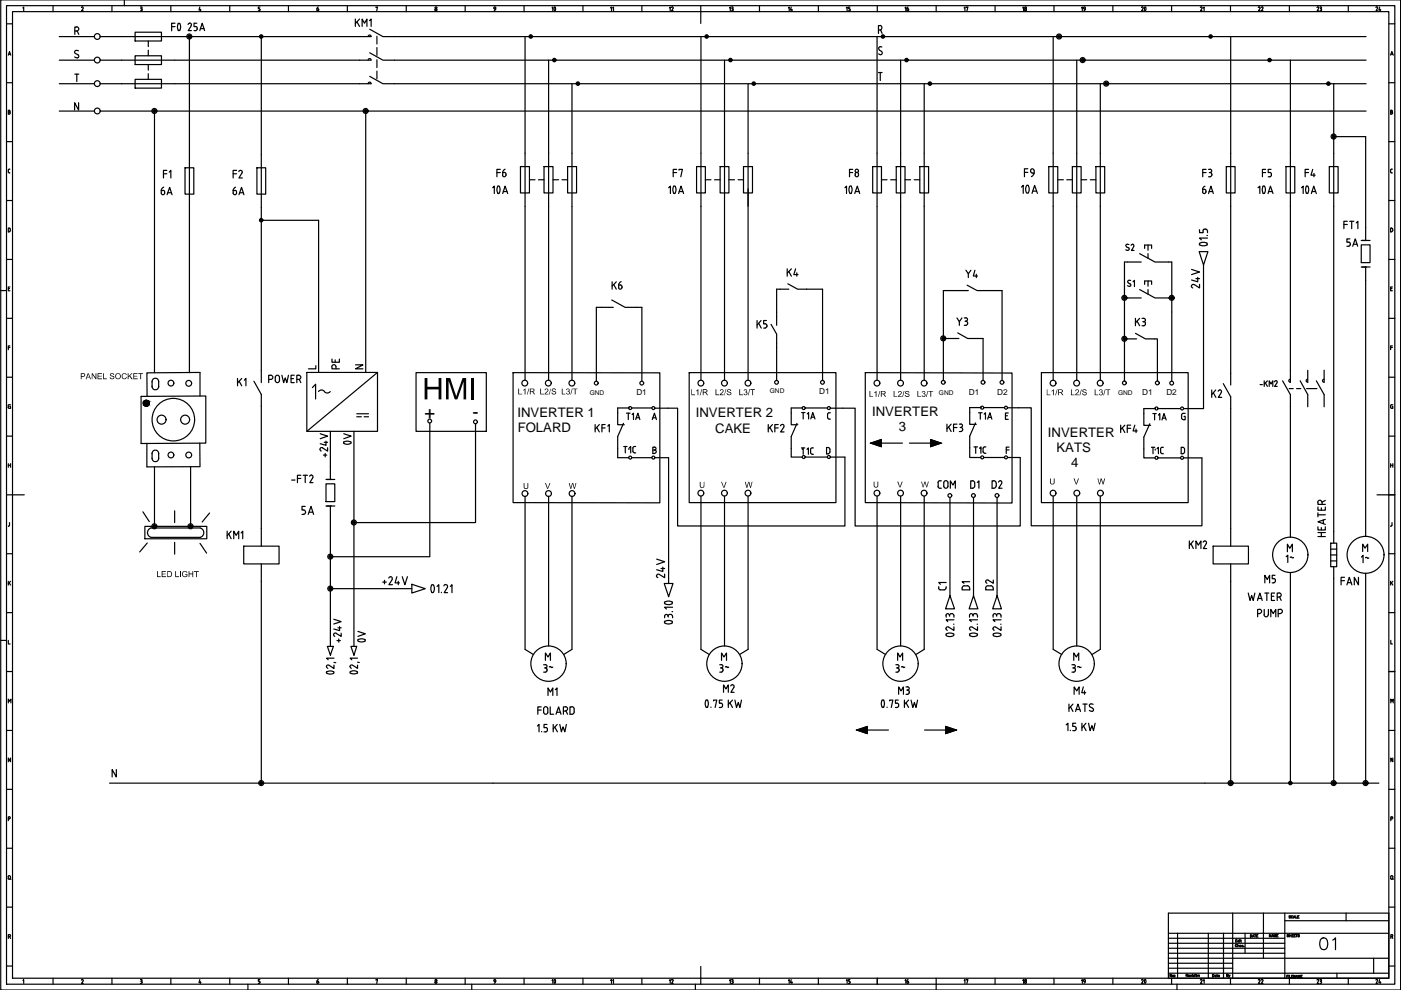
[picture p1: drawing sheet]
<svg xmlns="http://www.w3.org/2000/svg" width="297mm" height="210mm" viewBox="0 0 297 210" stroke-linecap="round" stroke-linejoin="round" font-family="sans-serif">
<!-- layer: 035 -->
<g fill="none" stroke="#000" stroke-width=".25">
<path d="M.2 0h296.8v209.9h-296.8zM26.4 0v1.2M1.4 5.1h1.2M1.4 17.5h1.2M1.8 11.7l.2-.8 .3 .8M1.8 11.5h.4M2.7 2.5h291.8v204.9h-291.8zM4.9 1.7l.1-.2v.8M11.2 1.2v1.3M17.3 1.6l.2-.1 .1 .2M17.6 1.8l-.3 .5h.3M23.7 1.2v1.3"/>
<path d="M29.8 1.5h.2M29.9 1.8h.1M29.9 1.5l.2 .1-.2 .2M29.9 1.8l.2 .2M30.1 2v.2l-.3 .1M36.2 1.2v1.3M48.7 1.2v1.3M55.1 1.5h-.3v.3l.3 .2M55.1 2l-.1 .2-.2 .1M61.2 1.2v1.3M73.6 1.2v1.3M79.7 1.6l.3-.1-.1 .8"/>
<path d="M86.1 1.2v1.3M92.2 2l.2 .3 .2-.3M92.2 2l.2-.2 .2 .2M98.6 1.2v1.3M111.1 1.2v1.3M123.6 1.2v1.3M136.1 1.2v1.3M148.6 1.2v1.3M161 1.2v1.3M173.5 1.2v1.3M186 1.2v1.3M198.5 1.2v1.3"/>
<path d="M211 1.2v1.3M223.5 1.2v1.3M236 1.2v1.3M248.4 1.2v1.3M260.9 1.2v1.3M273.4 1.2v1.3M285.9 1.2v1.3M294.5 5.1h1.2M294.5 17.5h1.2M294.8 11.7l.3-.8 .3 .8M294.9 11.5h.4M1.4 30h1.2"/>
<path d="M294.5 30h1.2M294.8 23.4l.4 .2-.2 .2 .3 .2-.3 .2h-.2zM294.8 36.1v.3l.2 .2M294.8 23.8h.2M295 36.7h.2M295.2 35.9l-.4 .2M1.4 42.5h1.2M1.4 55h1.2M294.5 42.5h1.2M294.5 55h1.2M.2 61.6h1.2M1.4 67.5h1.3"/>
<path d="M1.4 80h1.3M1.8 61.2h.2M1.8 73.7h.3M2.1 60.8h-.3v.9h.3M2.1 73.3h-.3v.8M294.5 67.5h1.2M294.5 80h1.2M294.8 61.2h.3M294.8 73.7h.4M295.2 60.8h-.4v.9h.4M295.2 73.3h-.4v.8M1.4 92.5h1.3"/>
<path d="M294.5 92.5h1.2M1.4 104.9h1.3M1.4 117.4h1.3M1.8 111.6h.1M2 111.4l-.2 .2M2 110.8v.6M294.5 104.9h1.2M294.5 117.4h1.2M295.1 111.4l-.3 .2M295.1 110.8v.6M.2 135.8h1.2M1.4 129.9h1.3"/>
<path d="M1.8 135.8v.7h.3M294.5 129.9h1.2M294.9 135.8v.7h.3M1.4 142.4h1.3M1.4 154.9h1.3M294.5 142.4h1.2M294.5 154.9h1.2M1.4 167.4h1.3M1.4 179.8h1.3M2 173.2l.2 .2-.1 .2h-.3M2 173.2h-.2v.8M294.5 167.4h1.2"/>
<path d="M294.5 179.8h1.2M295.1 173.2l.2 .2-.1 .2h-.3M295.1 173.2h-.2v.8M1.4 192.3h1.3M2 198.1l.2 .1v.3l-.4 .1M2 198.2h-.2v.8M2.1 198.6l.1 .4M247.7 200h24.7M247.7 198.9h24.7M249.7 197.9v9.5M256.2 197.9v9.5M259.4 197.9v9.5"/>
<path d="M264 197.9v4.2M267.9 193.6v9.6M272.4 195.2h22.1M285.4 193.6v1.6M294.5 192.3h1.2M295.1 198.1l.2 .3-.1 .1-.3 .1M295.1 198.2h-.2v.8M295.1 198.6l.2 .4M1.4 204.8h1.3M4.9 207.9l.1-.2v.8M11.2 207.4v1.3M17.3 207.8l.2-.1 .1 .3"/>
<path d="M17.6 208l-.3 .5h.3M23.7 207.4v1.3M29.8 207.7h.2M29.9 208h.1M29.9 207.7l.2 .1-.2 .2M29.9 208l.2 .3M30.1 208.3l-.3 .2M36.2 207.4v1.3M42.4 207.7l-.2 .6h.4M42.5 208.1v.4M48.7 207.4v1.3M52.6 208.7v1.2"/>
<path d="M55.1 207.7h-.3v.3l.2 .1 .1 .2M55.1 208.3l-.3 .2M61.2 207.4v1.3M67.2 208.3l.2 .2 .1-.2M67.2 208l.3 .2M67.2 208v.3M67.5 207.7l-.3 .3M67.6 208.3h.1M73.6 207.4v1.3M79.7 207.8l.3-.1-.1 .8M86.1 207.4v1.3M92.2 208.3l.2-.3 .2 .3"/>
<path d="M92.2 208.3l.2 .2 .2-.2M98.6 207.4v1.3M100 208.7v1.2M104.7 207.8l.2-.1 .2 .1M104.8 207.9l.1 .2M105.1 208.1l-.3 .4M105.1 207.9v.2h-.2M111.1 207.4v1.3M123.6 207.4v1.3M136.1 207.4v1.3M147.4 208.7v1.2M148.6 207.4v1.3"/>
<path d="M161 207.4v1.3M173.5 207.4v1.3M186 207.4v1.3M198.5 207.4v2.5M211 207.4v1.3M223.5 207.4v1.3M236 207.4v1.3M247.7 203.2h13.7M247.7 204.2h13.7M247.7 205.3h13.7M247.7 202.1h24.7M247.7 201.1h24.7"/>
<path d="M247.7 206.3h46.8M248.4 207.4v1.3M249.5 208.7v1.2M273.4 207.4v1.3M283.4 206.3v1.1M285.9 207.4v1.3M294.5 204.8h1.2"/>
<circle cx="92.4" cy="1.6" r=".19"/>
<circle cx="92.4" cy="207.8" r=".19"/>
</g>
<!-- layer: 07 -->
<path d="M1.4 1.2h294.3v207.5h-294.3zM148.6 2.5v2.5M2.7 104.9h2.5M292 104.9h2.5M247.7 193.6h46.8v13.8h-46.8zM247.7 197.9h46.8M261.4 193.6v13.8M272.4 193.6v13.8M148.6 204.9v2.5M261.4 203.2h33.1M291.2 203.2v3.1" fill="none" stroke="#000" stroke-width=".25"/>
<!-- layer: 025 -->
<g fill="none" stroke="#000" stroke-width=".25">
<path d="M262 199.5h.2M262.3 199.2h-.3v.5h.3M262.7 199.5h-.3l.1 .2h.2M262.7 199.2v.5M262.9 199.3h.1M262.9 199.4v.3M263 199.4h.2M263.1 199.2l.1 .5M265.1 198.2a.28 .28 0 0 1 .3 .1 .28 .28 0 0 1 0 .3l-.3 .1zM265.5 198.7l.2-.5 .2 .5M265.6 198.5h.2M266 198.2h.3"/>
<path d="M266.1 198.2v.5M266.4 198.4h.2M266.7 198.2h-.3v.5h.3M269.5 198.1v.5l-.4-.5v.5M269.6 198.6l.2-.5 .2 .5M269.7 198.5h.2M270.1 198.6v-.5l.2 .5 .2-.5v.5M270.7 198.4h.2M271 198.1h-.3v.5h.3M273.2 198.2h-.3l.3 .2-.1 .2h-.2M273.4 198.1v.5M273.4 198.4h.3"/>
<path d="M273.6 194.2h-.3v.1l.3 .3h-.3M273.7 198.1v.5M273.9 198.4h.2M274.1 194.3v-.1a.21 .21 0 0 0-.3 .1 .21 .21 0 0 0 0 .3 .21 .21 0 0 0 .3-.1M274.2 198.1h-.3v.5h.3M274.2 194.7l.2-.5 .2 .5M274.3 194.5h.2M274.3 198.4h.3M274.7 198.1h-.4v.5h.4M274.7 194.2v.5h.3M274.7 198.1h.4M274.9 198.1v.5"/>
<path d="M275.1 194.4h.2M275.4 194.2h-.3v.5h.3M275.5 198.2h-.3l.3 .2-.1 .2h-.2M248.4 206.6v.5l-.3-.5v.5M249.1 207.1h.1M249.1 206.8h.1M251.5 206.8h.3v-.2h-.3v.5M251.7 206.8l.1 .3M252 206.9l.3-.1a.17 .17 0 0 0-.3 0 .17 .17 0 0 0 0 .2 .17 .17 0 0 0 .3 0M252.4 206.7l.1 .4 .2-.4M257.8 206.8a.17 .17 0 0 0-.2 0 .17 .17 0 0 0 0 .2 .17 .17 0 0 0 .2 0M257.8 206.8v.3"/>
<path d="M258 206.8h.1M258 206.6l.2 .5M262.2 200.4l-.2-.1-.1 .2a.17 .17 0 0 0 .1 .3 .17 .17 0 0 0 .2-.2M262.4 200.5l.3-.1v.4M262.4 200.3v.5M262.8 200.5h.3v-.1a.17 .17 0 0 0-.2 .1 .17 .17 0 0 0 0 .2 .17 .17 0 0 0 .2 0M263.6 200.5a.17 .17 0 0 0-.3-.1 .17 .17 0 0 0 0 .3 .17 .17 0 0 0 .3 0M263.7 200.7h.1M272.8 207h.2M273.1 206.8h-.3v.5M273.2 206.8v.5M273.4 206.8v.5h.3"/>
<path d="M273.8 207h.2M274.1 206.8h-.3v.5h.3M274.6 206.8v.5l-.3-.5v.5M274.7 207.3l.2-.5 .2 .5M274.8 207.1h.2M275.2 207.3v-.5l.2 .5 .2-.5v.5M275.8 207h.2M276.1 206.8h-.3v.5h.3"/>
<circle cx="248.7" cy="206.9" r=".16"/>
</g>
<g fill="none" stroke="#000" stroke-width=".25">
<path d="M12.6 7.8h7.4M12.6 12.8h7.4M12.6 17.8h7.4M21.3 7.8h4.5M21.3 12.8h4.5M21.3 17.8h4.5M37.1 7.8h39.1M37.1 12.8h39.1M37.1 17.8h39.1M40.2 7.8v24.9M55.4 7.8v24.9M83.7 7.8h205.9"/>
<path d="M83.7 12.8h205.9M83.7 17.8h205.9M111.3 7.8v24.7M116.3 12.8v19.7M121.3 17.8v14.7M148.6 7.8v24.7M153.6 12.8v19.7M158.6 17.8v14.7M186 7.8v24.7M191 12.8v19.7M195.9 17.8v14.7M223.3 7.8v24.7"/>
<path d="M228.3 12.8v19.7M233.3 17.8v14.7M260.9 7.8v24.7M273.6 12.8v19.7M282.8 17.8v14.7M12.6 23.6h7.4M21.3 23.6h268.3M32.8 23.6v55.4M77.5 23.6v55.4M282.8 29h6.7v19.2M40.2 44v35M55.4 44v34.6"/>
<path d="M55.4 46.7h12.1v32.3M111.3 43.7v36.9M116.3 43.7v36.9M121.3 43.7v36.9M148.6 43.7v36.9M153.6 43.7v36.9M158.6 40v40.6M186 43.7v36.9M191 43.7v36.9M195.9 43.7v36.9M223.3 43.7v36.9M228.3 43.7v36.9"/>
<path d="M233.3 43.7v36.9M238.4 55.6v25.2M247.8 55.6h.6v25.2M255.2 56.2v30.4h-4.3M260.9 43.7v35.4M273.6 43.7v34.8M282.8 43.7v69M289.5 59.4v54.4M88.2 79h14.9v12.5h-14.9zM127.5 65.2h-1.1v15.6M135 65.2h1.1v15.6M164.7 72.7v8"/>
<path d="M165.4 61.3h-.7v4.9M171 61.3h3.4v19.4M201.4 71.8h-1.4v8.9M203.4 61.6h-3.4v10.2M207 71.8h1.4v8.9M209 61.6h3.5v19.1M238.4 71.9h.7M244.7 71.9h.7v8.9M247.8 63.2h.6M32.8 99v12.6M40.4 99v12.6M55.4 86.1v26"/>
<path d="M75 91.5v45.5M91.1 89.7v28.3h-21.1M100.8 89.9v20.9h-25.8M134 97h4.2M138.8 86.5h4.9v25h35.4v-14.6h-3M138.8 97h3v26.7M167.8 95.1v1.8h2.3M170.1 95.3h.1M170.8 96.9h4.7M176.1 86.5h5.2v25h35v-14.5h-2.7M205.6 95v2h2.4M208 95.2h.1"/>
<path d="M208.6 97h4.4M213.6 86.5h5v25h36.2v-14.4h-3.9M245.5 86.6h4.8M245.5 97.1h4.8M260.9 86.6v25.5M273.6 86.2v27.7M30.3 108.5l1.4 2.1M30.7 111.6h13.1v2.6h-13.1zM31.2 115.1l-1.6 1.9M32 113.9a1.04 1.04 0 0 1-.7-1 1.04 1.04 0 0 1 .7-1h10.4a1.03 1.03 0 0 1 .8 1 1.03 1.03 0 0 1-.7 1M32 113.9h10.4M37 108.3v2.5"/>
<path d="M37 115v2.5M42.4 115.2l1.4 2.1M44.4 108.8l-1.5 1.9M70 110.1v26.9M111.3 105.2v32.5l1.8 1.1M116.3 105.2v31.8M121.3 105.2v32.5l-1.8 1.1M148.6 105.2v32.5l1.8 1.1M153.6 105.2v31.8M158.6 105.2v32.5l-1.8 1.1M186 105.2v32.5l1.8 1.1M191 105.2v31.8"/>
<path d="M195.9 105.2v32.5l-1.7 1.1M201.4 105.5v20.8M206.4 105.5v20.8M211.4 105.5v20.8M223.3 105.2v32.5l1.8 1.1M228.3 105.2v31.8M233.3 105.2v32.5l-1.8 1.1M55.4 123.3v42.7M70 124.8h17.3M260.9 123.3v42.7M273.6 121.4v44.6M282.8 122.7v43.3h-259.6"/>
<path d="M289.5 121.6v44.4M282.8 166h9.5"/>
</g>
<!-- layer: 0 -->
<g fill="none" stroke="#000" stroke-width=".25">
<path d="M25.8 12.8h11.3M25.8 17.8h11.3M25.8 7.8h11.3M28.6 6.8h5.6v1.9h-5.6zM28.6 11.8h5.6v1.9h-5.6zM28.6 16.8h5.6v1.9h-5.6zM76.2 12.8h2.5M78 12.7a.32 .32 0 0 1 .4-.3 .32 .32 0 0 1 .3 .3M78 17.7a.32 .32 0 0 1 .4-.3 .32 .32 0 0 1 .3 .3l-2.5 .1M78.4 6.2l2.8 1.6h2.5M78.4 11.2l2.8 1.6h2.5M78.4 16.2l2.8 1.6h2.5"/>
<path d="M39.2 35.6h1.9v5.6h-1.9zM40.2 32.7v11.3M54.5 35.6h1.8v5.6h-1.8zM55.4 32.7v11.3M110.3 35.3h2v5.6h-2zM111.3 32.5v11.2M115.3 35.3h1.9v5.6h-1.9zM116.3 32.5v11.2M120.3 35.3h1.9v5.6h-1.9zM121.3 32.5v11.2M147.7 35.3h1.8v5.6h-1.8zM148.6 32.5v11.2"/>
<path d="M152.7 35.3h1.8v5.6h-1.8zM153.6 32.5v11.2M157.6 35.3h1.9v5.6h-1.9zM158.6 32.5v11.2M185 35.3h1.9v5.6h-1.9zM186 32.5v11.2M190 35.3h1.9v5.6h-1.9zM191 32.5v11.2M195 35.3h1.9v5.6h-1.9zM195.9 32.5v11.2M222.4 35.3h1.9v5.6h-1.9zM223.3 32.5v11.2"/>
<path d="M227.4 35.3h1.8v5.6h-1.8zM228.3 32.5v11.2M232.4 35.3h1.8v5.6h-1.8zM233.3 32.5v11.2M260 35.3h1.9v5.6h-1.9zM260.9 32.5v11.2M272.7 35.3h1.8v5.6h-1.8zM273.6 32.5v11.2M281.8 35.3h1.9v5.6h-1.9zM282.8 32.5v11.2M241.6 53.8l3.3 1.8h2.9M242.7 59.6h1.5v.7"/>
<path d="M242.7 52h1.5v.7M254.2 53.4h1.9l-.9 2.8zM288.6 51.9h1.9v3.8h-1.9zM288.6 56.6h1.9M289.5 56.6v2.8M65.1 79h14.9v12.5h-14.9zM80 79l-14.9 12.5M108.8 79l31.1 .1v27.5h-31.1zM127.5 65.2h2.5M129.7 63.6l2.8 1.6h2.5M146.1 79h31.1v27.6h-31.1zM164.7 70.8v1.9"/>
<path d="M165.4 61.3h1.8M167 60.2l2.1 1.1h1.9M183.5 79l31.1 .1v27.6l-31.1-.1zM203.4 61.6h1.9M205 60.5l2.2 1.1h1.8M220.8 79h31.1v27.6h-31.1zM239.1 71.9h1.9M240.7 70.7l2.2 1.2h1.8M241.6 61.4l3.3 1.8h2.9M260.9 79.1v2.5M273.6 78.5v2.6M277.3 78.5v2.6"/>
<path d="M280.7 78.5v2.6M29.9 84h13.7v10h-13.7zM32.2 80.9v1.2M32.2 96.1v1.2M32.2 96.2a.7 .7 0 0 1 .7-.8 .7 .7 0 0 1 .7 .8M32.2 97.1a.7 .7 0 0 0 .7 .8 .7 .7 0 0 0 .7-.8M32.2 81a.7 .7 0 0 1 .7-.8 .7 .7 0 0 1 .7 .8M32.2 81.9a.7 .7 0 0 0 .7 .7 .7 .7 0 0 0 .7-.7M33.6 80.9v1.2M33.6 96.1v1.2M42.4 94v4.9l-11.3 .1v-5M42.4 84v-5l-11.3 .1 .1 4.9"/>
<path d="M53.8 80.8l1.6 2.8v2.5M66.2 82.2l.7-.7v3.1M67.5 83l.7-.3 .6 .3M68.8 83l.6 .3 .6-.3M70 98.9v2.8M75.6 87.7h2.5M132.2 89.8l-1.2 2.8M167.8 92.6v2.5M184.6 94l2.2-.8v1.5zM186.8 94h4.5M192.8 94h4.5M197.3 93.2l2.2 .8-2.2 .7z"/>
<path d="M205.6 92.5v2.5M271.9 80.7l1.7 3v2.5M273.6 80.4a.32 .32 0 0 0-.4 .3 .32 .32 0 0 0 .4 .3M275.7 80.7l1.6 3v2.5M277.2 80.4a.32 .32 0 0 0-.3 .3 .32 .32 0 0 0 .3 .3M279.1 80.7l1.6 3v2.5M280.7 80.4a.32 .32 0 0 0-.3 .3 .32 .32 0 0 0 .3 .3M51.7 115.8h7.5v3.8h-7.5zM55.4 112.1v3.7M55.4 119.6v3.7M69.1 102.6h1.9v3.8h-1.9zM69.1 101.7h1.9"/>
<path d="M69.1 107.3h1.9M70 107.3v2.8M257.2 115.8h7.5v3.8h-7.5zM260.9 112.1v3.7M260.9 119.6v3.7M282.1 115.2h1.3v5h-1.3zM282.1 116.4h1.3M282.1 117.7h1.3M282.1 118.9h1.3M282.8 112.7v2.5M69.4 137h1.3l-.7 1.9zM87.3 123.9l2.9 .9-2.9 .9z"/>
<path d="M140.8 123.7h1.9l-.9 2.8zM201.4 126.3l1 2.8h-1.9zM206.4 126.3l.9 2.8h-1.8zM211.4 126.3l.9 2.8h-1.8zM181.6 154.8l2.3-.8v1.5zM183.9 154.8h4.5M196 154.8h4.5M200.5 154l2.3 .8-2.3 .7z"/>
<circle cx="20.6" cy="17.7" r=".61"/>
<circle cx="20.6" cy="12.7" r=".61"/>
<circle cx="20.6" cy="7.7" r=".61"/>
<circle cx="55.4" cy="7.7" r=".36"/>
<circle cx="55.4" cy="7.7" r=".23"/>
<circle cx="55.4" cy="7.7" r=".11"/>
<circle cx="112.5" cy="7.7" r=".36"/>
<circle cx="112.5" cy="7.7" r=".23"/>
<circle cx="112.5" cy="7.7" r=".11"/>
<circle cx="117.5" cy="12.7" r=".36"/>
<circle cx="117.5" cy="12.7" r=".23"/>
<circle cx="117.5" cy="12.7" r=".11"/>
<circle cx="122.5" cy="17.7" r=".36"/>
<circle cx="122.5" cy="17.7" r=".23"/>
<circle cx="122.5" cy="17.7" r=".11"/>
<circle cx="149.8" cy="7.7" r=".36"/>
<circle cx="149.8" cy="7.7" r=".23"/>
<circle cx="149.8" cy="7.7" r=".11"/>
<circle cx="154.9" cy="12.7" r=".36"/>
<circle cx="154.9" cy="12.7" r=".23"/>
<circle cx="154.9" cy="12.7" r=".11"/>
<circle cx="159.8" cy="17.7" r=".36"/>
<circle cx="159.8" cy="17.7" r=".23"/>
<circle cx="159.8" cy="17.7" r=".11"/>
<circle cx="187.2" cy="7.7" r=".36"/>
<circle cx="187.2" cy="7.7" r=".23"/>
<circle cx="187.2" cy="7.7" r=".11"/>
<circle cx="192.2" cy="12.7" r=".36"/>
<circle cx="192.2" cy="12.7" r=".23"/>
<circle cx="192.2" cy="12.7" r=".11"/>
<circle cx="197.2" cy="17.7" r=".36"/>
<circle cx="197.2" cy="17.7" r=".23"/>
<circle cx="197.2" cy="17.7" r=".11"/>
<circle cx="224.5" cy="7.7" r=".53"/>
<circle cx="224.5" cy="7.7" r=".32"/>
<circle cx="224.5" cy="7.7" r=".15"/>
<circle cx="229.5" cy="12.7" r=".53"/>
<circle cx="229.5" cy="12.7" r=".32"/>
<circle cx="229.5" cy="12.7" r=".15"/>
<circle cx="234.5" cy="17.7" r=".53"/>
<circle cx="234.5" cy="17.7" r=".32"/>
<circle cx="234.5" cy="17.7" r=".15"/>
<circle cx="256.7" cy="7.7" r=".36"/>
<circle cx="256.7" cy="7.7" r=".23"/>
<circle cx="256.7" cy="7.7" r=".11"/>
<circle cx="269.2" cy="12.7" r=".36"/>
<circle cx="269.2" cy="12.7" r=".23"/>
<circle cx="269.2" cy="12.7" r=".11"/>
<circle cx="281.7" cy="17.7" r=".36"/>
<circle cx="281.7" cy="17.7" r=".23"/>
<circle cx="281.7" cy="17.7" r=".11"/>
<circle cx="20.6" cy="23.5" r=".61"/>
<circle cx="32.7" cy="23.5" r=".53"/>
<circle cx="32.7" cy="23.5" r=".32"/>
<circle cx="32.7" cy="23.5" r=".15"/>
<circle cx="77.5" cy="23.5" r=".53"/>
<circle cx="77.5" cy="23.5" r=".32"/>
<circle cx="77.5" cy="23.5" r=".15"/>
<circle cx="282.8" cy="28.9" r=".53"/>
<circle cx="282.8" cy="28.9" r=".32"/>
<circle cx="282.8" cy="28.9" r=".15"/>
<circle cx="55.4" cy="46.7" r=".36"/>
<circle cx="55.4" cy="46.7" r=".23"/>
<circle cx="55.4" cy="46.7" r=".11"/>
<circle cx="200" cy="71.7" r=".53"/>
<circle cx="200" cy="71.7" r=".32"/>
<circle cx="200" cy="71.7" r=".15"/>
<circle cx="238.4" cy="71.8" r=".53"/>
<circle cx="238.4" cy="71.8" r=".32"/>
<circle cx="238.4" cy="71.8" r=".15"/>
<circle cx="248.4" cy="63.2" r=".53"/>
<circle cx="248.4" cy="63.2" r=".32"/>
<circle cx="248.4" cy="63.2" r=".15"/>
<circle cx="31" cy="85.5" r=".61"/>
<circle cx="34.3" cy="89" r=".95"/>
<circle cx="36.2" cy="81.2" r=".61"/>
<circle cx="36.2" cy="96.5" r=".61"/>
<circle cx="36.8" cy="89" r="4.5"/>
<circle cx="39.2" cy="89" r=".95"/>
<circle cx="40" cy="81.3" r=".61"/>
<circle cx="40" cy="96.5" r=".61"/>
<circle cx="91.1" cy="89.3" r=".4"/>
<circle cx="100.8" cy="89.4" r=".4"/>
<circle cx="111.3" cy="81.2" r=".61"/>
<circle cx="116.3" cy="81.2" r=".61"/>
<circle cx="121.2" cy="81.2" r=".61"/>
<circle cx="126.4" cy="81.2" r=".4"/>
<circle cx="136.1" cy="81.2" r=".4"/>
<circle cx="138.5" cy="97" r=".32"/>
<circle cx="138.5" cy="86.5" r=".32"/>
<circle cx="148.6" cy="81.2" r=".61"/>
<circle cx="153.6" cy="81.2" r=".61"/>
<circle cx="158.6" cy="81.2" r=".61"/>
<circle cx="164.6" cy="81.1" r=".4"/>
<circle cx="170.4" cy="96.9" r=".32"/>
<circle cx="174.4" cy="81.1" r=".4"/>
<circle cx="175.7" cy="86.5" r=".32"/>
<circle cx="175.7" cy="96.9" r=".32"/>
<circle cx="185.9" cy="81.2" r=".61"/>
<circle cx="190.9" cy="81.2" r=".61"/>
<circle cx="195.9" cy="81.2" r=".61"/>
<circle cx="200" cy="81.1" r=".4"/>
<circle cx="208.2" cy="97" r=".32"/>
<circle cx="208.4" cy="81.1" r=".4"/>
<circle cx="212.4" cy="81.1" r=".4"/>
<circle cx="213.3" cy="86.4" r=".32"/>
<circle cx="213.3" cy="97" r=".32"/>
<circle cx="223.3" cy="81.2" r=".61"/>
<circle cx="228.3" cy="81.2" r=".61"/>
<circle cx="233.3" cy="81.2" r=".61"/>
<circle cx="238.4" cy="81.2" r=".4"/>
<circle cx="245.4" cy="81.2" r=".4"/>
<circle cx="248.4" cy="81.2" r=".4"/>
<circle cx="250.6" cy="86.6" r=".32"/>
<circle cx="250.6" cy="97.1" r=".32"/>
<circle cx="32.7" cy="111.6" r=".53"/>
<circle cx="32.7" cy="111.6" r=".32"/>
<circle cx="32.7" cy="111.6" r=".15"/>
<circle cx="40.4" cy="111.6" r=".53"/>
<circle cx="40.4" cy="111.6" r=".32"/>
<circle cx="40.4" cy="111.6" r=".15"/>
<circle cx="70" cy="118" r=".53"/>
<circle cx="70" cy="118" r=".32"/>
<circle cx="70" cy="118" r=".15"/>
<circle cx="75" cy="110.8" r=".53"/>
<circle cx="75" cy="110.8" r=".32"/>
<circle cx="75" cy="110.8" r=".15"/>
<circle cx="111.3" cy="104.6" r=".61"/>
<circle cx="116.3" cy="104.6" r=".61"/>
<circle cx="121.3" cy="104.6" r=".61"/>
<circle cx="148.6" cy="104.6" r=".61"/>
<circle cx="153.6" cy="104.6" r=".61"/>
<circle cx="158.6" cy="104.6" r=".61"/>
<circle cx="185.9" cy="104.6" r=".61"/>
<circle cx="190.9" cy="104.6" r=".61"/>
<circle cx="195.9" cy="104.6" r=".61"/>
<circle cx="223.3" cy="104.6" r=".61"/>
<circle cx="228.3" cy="104.6" r=".61"/>
<circle cx="233.3" cy="104.6" r=".61"/>
<circle cx="273.6" cy="117.6" r="3.7"/>
<circle cx="289.5" cy="117.6" r="3.9"/>
<circle cx="70" cy="124.8" r=".53"/>
<circle cx="70" cy="124.8" r=".32"/>
<circle cx="70" cy="124.8" r=".15"/>
<circle cx="116.3" cy="140.7" r="3.7"/>
<circle cx="153.6" cy="140.7" r="3.7"/>
<circle cx="190.9" cy="140.7" r="3.7"/>
<circle cx="228.3" cy="140.7" r="3.7"/>
<circle cx="55.4" cy="166" r=".53"/>
<circle cx="55.4" cy="166" r=".32"/>
<circle cx="55.4" cy="166" r=".15"/>
<circle cx="260.9" cy="166" r=".53"/>
<circle cx="260.9" cy="166" r=".32"/>
<circle cx="260.9" cy="166" r=".15"/>
<circle cx="273.6" cy="166" r=".36"/>
<circle cx="273.6" cy="166" r=".23"/>
<circle cx="273.6" cy="166" r=".11"/>
<circle cx="282.8" cy="166" r=".53"/>
<circle cx="282.8" cy="166" r=".32"/>
<circle cx="282.8" cy="166" r=".15"/>
<circle cx="289.5" cy="166" r=".53"/>
<circle cx="289.5" cy="166" r=".32"/>
<circle cx="289.5" cy="166" r=".15"/>
</g>
<g fill="#000">
<path d="M90 80.2h.6v1.8h2.4v-1.8h.6v4.5h-.6v-2.1h-2.4v2.1h-.6zM94.6 80.2h.8l1.3 3.8 1.4-3.8h.7v4.5h-.5v-3.8l-1.3 3.8h-.6l-1.2-3.9-.1 3.9h-.5zM99.9 80.2h.6v4.5h-.6zM109.9 82.4h.2v1.1h.6v.1h-.8zM110.9 82.7l.5-.3v1.2h-.2v-1l-.2 .2zM112.1 82.4h.1l-.4 1.3h-.1zM114.5 82.4h.2v1.1h.6v.1h-.8zM115.6 82.4h.3l.3 .1v.5l-.6 .5h.7v.1h-.9l.6-.7a.24 .24 0 0 0 0-.4 .24 .24 0 0 0-.4 .2h-.1zM116.7 82.4l-.2 1.3h-.1zM117 82.5l.5-.1 .3 .1 .1 .2-.3-.2a.24 .24 0 0 0-.3 0 .24 .24 0 0 0-.1 .3l.3 .1a.42 .42 0 0 1 .3 .7 .42 .42 0 0 1-.7-.1l-.2-.3 .6 .3a.23 .23 0 0 0 .2-.3 .23 .23 0 0 0-.3-.1l-.4-.2zM119.1 82.4h.2v1.1h.6v.1h-.8zM120.1 82.5l.3-.1 .3 .1 .1 .3-.2 .1 .2 .3v.3l-.3 .2-.5-.2 .2-.2a.25 .25 0 0 0 .3 .2 .25 .25 0 0 0 .2-.3 .25 .25 0 0 0-.4-.2v-.1a.2 .2 0 0 0 .3-.1 .2 .2 0 0 0-.2-.3 .2 .2 0 0 0-.2 .2h-.2z"/>
<path d="M121.3 82.4h.1l-.3 1.3h-.2zM121.4 82.4h1v.1h-.4v1.1h-.1v-1.1h-.5zM146.6 82.5h.1v1.1h.6v.2h-.7zM147.6 82.8l.5-.3v1.3h-.2v-1l-.3 .2zM148.7 82.5h.2l-.4 1.3h-.1zM151.7 82.5h.2v1.1h.6v.2h-.8zM152.7 82.7l.3-.2a.45 .45 0 0 1 .4 .4 .45 .45 0 0 1-.4 .5l-.2 .2h.6v.2h-.8l.6-.8a.25 .25 0 0 0-.1-.4 .25 .25 0 0 0-.3 .3h-.2zM153.9 82.5h.1l-.5 1.3zM154.2 82.6l.6-.1 .2 .4-.3-.3a.26 .26 0 0 0-.4 .3 .26 .26 0 0 0 .4 .2l.4 .2-.1 .4-.2 .1-.6-.1-.1-.3 .5 .3a.24 .24 0 0 0 .3-.2 .24 .24 0 0 0-.3-.3h-.2a.32 .32 0 0 1-.3-.2 .32 .32 0 0 1 .1-.4zM156.7 82.5h.2v1.1h.6v.2h-.8zM157.8 82.6l.2-.1a.32 .32 0 0 1 .4 .2 .32 .32 0 0 1-.2 .4l.3 .2-.2 .4-.4 .1-.2-.3 .3 .2a.25 .25 0 0 0 .3-.3 .25 .25 0 0 0-.3-.2l.1-.2a.2 .2 0 0 0 .1-.2 .2 .2 0 0 0-.2-.2 .2 .2 0 0 0-.2 .3h-.1zM158.9 82.5h.1l-.3 1.3h-.1z"/>
<path d="M159.1 82.5h.9v.2h-.3v1.1h-.2v-1.1h-.4zM184.3 82.9h.2v1.1h.6v.1h-.8zM185.4 83.2l.4-.3v1.2h-.1v-.9l-.3 .2zM186.5 82.9h.1l-.3 1.3h-.2zM189.5 82.9h.1v1.1h.6v.1h-.7zM190.5 83l.5-.1 .2 .2-.1 .4-.5 .5h.6v.1h-.8l.6-.7a.23 .23 0 0 0-.1-.4 .23 .23 0 0 0-.3 .3l-.2-.1zM191.6 82.9h.2l-.4 1.3h-.1zM192 83l.6-.1 .2 .3-.2 .1-.2-.3a.23 .23 0 0 0-.4 .2 .23 .23 0 0 0 .4 .2l.3 .1 .2 .3-.3 .3-.4 .1-.4-.5 .4 .3a.27 .27 0 0 0 .4 0 .27 .27 0 0 0 0-.4 .27 .27 0 0 0-.3 0l-.4-.2zM194.5 82.9h.2v1.1h.6v.1h-.8zM195.5 83.1l.2-.2a.33 .33 0 0 1 .4 .1 .33 .33 0 0 1 0 .5l.1 .2-.1 .4-.4 .1-.3-.3 .2-.1a.25 .25 0 0 0 .2 .3 .25 .25 0 0 0 .2-.3 .25 .25 0 0 0-.3-.2v-.2a.21 .21 0 0 0 .3-.1 .21 .21 0 0 0-.2-.3 .21 .21 0 0 0-.2 .2h-.2zM196.7 82.9h.1l-.3 1.3h-.2zM196.8 82.9h1.1v.1h-.5v1.1h-.1v-1.1h-.5z"/>
<path d="M221.9 82.6h.2v1.1h.6v.1h-.8zM223 82.9l.4-.3v1.2h-.1v-1l-.3 .2zM224.1 82.6h.1l-.4 1.2h-.1zM227.1 82.6h.1v1.1h.6v.1h-.7zM228 82.7l.5-.1 .3 .1v.4l-.6 .6h.6v.1h-.8l.5-.6a.26 .26 0 0 0 .1-.4 .26 .26 0 0 0-.3-.1 .26 .26 0 0 0-.2 .2h-.1zM229.2 82.6h.1l-.3 1.2h-.1zM229.5 82.7l.5-.1a.23 .23 0 0 1 .3 .1 .23 .23 0 0 1-.1 .2l-.1-.2a.23 .23 0 0 0-.4 0 .23 .23 0 0 0 .2 .4l.3 .1a.41 .41 0 0 1 0 .6 .41 .41 0 0 1-.6-.1l-.2-.3 .5 .3a.24 .24 0 0 0 .3-.1 .24 .24 0 0 0-.2-.4l-.5-.1zM232.1 82.6h.2v1.1h.6v.1h-.8zM233.1 82.7l.2-.1a.31 .31 0 0 1 .4 .1 .31 .31 0 0 1-.1 .4l.2 .1v.4l-.4 .2a.24 .24 0 0 1-.3-.1 .24 .24 0 0 1 .1-.2 .25 .25 0 0 0 .2 .2 .25 .25 0 0 0 .3-.3 .25 .25 0 0 0-.4-.2l.1-.1a.21 .21 0 0 0 .2-.2 .21 .21 0 0 0-.2-.3 .21 .21 0 0 0-.2 .3h-.2zM234.3 82.6h.1l-.4 1.2h-.1zM234.4 82.6h1v.1h-.4v1.1h-.1v-1.1h-.5zM111 102.4h.2v.9l.1 .2 .5-.1v-1h.2l-.1 1.2-.6 .1-.2-.1z"/>
<path d="M115.6 102.4h.1l.4 1.1 .4-1.1h.2l-.5 1.2h-.2zM120.6 102.4h.2l.2 1.1 .3-1.1h.2l.3 1.1 .2-1.1h.2l-.3 1.2h-.2l-.3-1-.3 1h-.2zM148.4 102.2h.1v.9l.2 .2 .5-.1v-1h.1v1l-.1 .2h-.6l-.2-.1zM152.9 102.2h.2l.3 1.1 .5-1.1h.1l-.4 1.2h-.2zM157.9 102.2h.2l.3 1.1 .3-1.1h.2l.2 1.1 .3-1.1h.1l-.3 1.2h-.2l-.3-1.1-.3 1.1h-.1zM185.2 102.1h.2v.7a.32 .32 0 0 0 .3 .4 .32 .32 0 0 0 .3-.4v-.7h.2l-.1 1.2h-.7l-.2-.2zM190.2 102.1h.2l.4 1.1 .4-1.1h.2l-.5 1.2h-.2zM195.3 102.1h.2l.2 1.1 .3-1.1h.2l.3 1.1 .3-1.1h.1l-.4 1.2h-.1l-.3-1.1-.3 1.1h-.1zM222.6 101.4h.2v1l.2 .2a.34 .34 0 0 0 .4-.4v-.8h.2l-.1 1.1-.2 .2-.6-.1zM227.6 101.4h.2l.4 1.2 .4-1.2h.2l-.5 1.3h-.2zM232.7 101.4h.2l.2 1.1 .3-1.1h.2l.3 1.1 .2-1.1h.2l-.3 1.3h-.2l-.3-1.1-.3 1.1h-.2z"/>
<path d="M112.3 82.4h.6a.34 .34 0 0 1 .4 .3 .34 .34 0 0 1-.3 .4l.4 .5h-.2l-.4-.5h-.3v.5h-.2zM112.5 82.5v.4h.4a.21 .21 0 0 0 .2-.2 .21 .21 0 0 0-.2-.2z"/>
<path d="M149 82.5h.7l.3 .2-.1 .4-.3 .1 .5 .6h-.2l-.4-.6h-.3v.6h-.2zM149.2 82.7v.4h.3a.2 .2 0 0 0 .3-.2 .2 .2 0 0 0-.3-.2z"/>
<path d="M186.8 82.9h.7l.2 .2v.3l-.3 .2 .5 .5h-.3l-.5-.5h-.2v.5h-.1zM186.9 83v.5h.4a.23 .23 0 0 0 .3-.2 .23 .23 0 0 0-.3-.3z"/>
<path d="M224.4 82.6h.5a.34 .34 0 0 1 .5 .3 .34 .34 0 0 1-.4 .3l.5 .6h-.3l-.4-.6h-.3v.6h-.1zM224.5 82.7v.4h.4a.22 .22 0 0 0 .3-.2 .22 .22 0 0 0-.3-.2z"/>
</g>
<!-- layer: MISC -->
<path d="M115.6 140v-1.6l.6 .9 .5-.9v1.6M153 140v-1.6l.5 .9 .5-.9v1.6M190.3 140v-1.6l.5 .9 .6-.9v1.6M227.7 140v-1.6l.5 .9 .5-.9v1.6" fill="none" stroke="#000" stroke-width=".25"/>
<!-- layer: DESC -->
<g fill="none" stroke="#000" stroke-width=".25">
<path d="M104.5 39.8l.3-.3v1.5M105.5 39.5a1.46 1.46 0 0 0 0 1.4M105.9 39.5a1.17 1.17 0 0 1-.2 1.5l-.2-.1M266.7 39.8l.4-.3v1.5M267.8 39.5a1.46 1.46 0 0 0 0 1.4M268.1 39.5a1.17 1.17 0 0 1-.2 1.5l-.2-.1M276 39.8l.3-.3v1.5M277 39.5a1.46 1.46 0 0 0 0 1.4M277.3 39.5a1.17 1.17 0 0 1-.2 1.5l-.2-.1M106.6 41l.5-1.5 .5 1.5M106.7 40.6h.8M268.8 41l.6-1.5 .5 1.5"/>
<path d="M269 40.6h.7M278 41l.5-1.5 .6 1.5M278.2 40.6h.7M113.9 153.9l.4-.3v1.6M114 150.6h.8M114.8 149.9h-.8v1.5M114.8 155.1v.1M115.3 150.3v.7a.44 .44 0 0 0 .4 .4 .44 .44 0 0 0 .4-.4v-.7M115.3 150.3a.44 .44 0 0 1 .4-.5 .44 .44 0 0 1 .4 .5M115.7 154.2a.48 .48 0 0 1 .4 .5 .48 .48 0 0 1-.4 .5h-.4M116 153.6h-.7v.7h.4M116.7 149.9v1.5h.7"/>
<path d="M117.3 153.6v1.6M117.6 154.2l.6 1M117.9 151.4l.5-1.5 .5 1.5M118.1 151h.7M118.1 153.6l-.8 .9M118.7 153.6l.3 1.6 .4-1.1 .3 1.1 .4-1.6M119.9 149.8a.44 .44 0 0 1 .4 .5 .44 .44 0 0 1-.4 .4l-.4 .1M119.9 149.9h-.4v1.5M120 150.8l.3 .6M121.2 149.8l.3 .1a1.11 1.11 0 0 1 0 1.5h-.7v-1.5h.5M149.7 149.9h.4M150 148.5a1.46 1.46 0 0 1 0 1.4"/>
<path d="M150.1 148.5h-.4a1.46 1.46 0 0 0 0 1.4M150.7 149.9v.1M151.3 148.6v-.2h.7l-.4 1.6M152.5 150h.4M153.2 149.6l-.4 .4M154.4 148.4v1.6M154.8 149l.5 1M155.8 148.4l.4 1.6 .3-1.1 .4 1.1 .3-1.6M187 149.9h.4M187 149.9a1.08 1.08 0 0 1 .2-1.5l.2 .1 .1 .7-.2 .7M188.1 149.9v.1M226 153.7l.4-.4v1.6"/>
<path d="M226.6 149.3v1.5M226.9 154.8v.1M227 149.9l.5 .9M228 150.8l.5-1.5 .6 1.5M228.1 153.3h-.7v.7l.6 .1 .2 .5-.2 .3h-.6M228.2 150.4h.7M229.4 153.3v1.6M229.7 153.9l.6 1M230 149.3v1.5M230.2 153.3l-.8 1M230.8 153.3l.3 1.6 .4-1 .3 1 .4-1.6M231 150.6l.5 .2"/>
<path d="M231.6 150.2l.2 .4-.3 .2"/>
</g>
<!-- layer: WIREFIXED -->
<g fill="none" stroke="#000" stroke-width=".25">
<path d="M15.8 12.1l.6 .1M15.9 15.7h.8M16.3 5.7a.44 .44 0 0 1 .4 .4 .44 .44 0 0 1-.4 .5h-.4M16.3 5.7h-.4v1.6M16.3 15.7v1.6M16.4 6.6l.3 .7M16.5 11.6l.2 .4-.4 .3M16.6 10.8a.43 .43 0 0 0-.6-.1 .43 .43 0 0 0 0 .7l.5 .2M186.3 6.4h.3a.49 .49 0 0 0 .4-.5 .49 .49 0 0 0-.4-.5h-.3v1.7M186.3 15.4h.7M186.3 11.4l.4 .2M186.5 10.6l.4 .3"/>
<path d="M186.6 9.9l.4 .1M186.6 9.9l-.3 .3 .2 .4M186.6 15.4v1.7M186.7 6.4l.3 .7M186.9 10.9l.1 .4-.3 .3M16.7 21.8v1.5l-.9-1.5v1.5M24.7 163.2v1.5l-.9-1.5v1.5"/>
</g>
<!-- layer: XREF -->
<g fill="none" stroke="#000" stroke-width=".25">
<path d="M254.3 48.7v.6h.8v-.3M254.4 51.6v.4M254.4 51.6a.97 .97 0 0 1 1.6 .3h-.1a1.59 1.59 0 0 1-1.5 0M255.4 48.6l-.4 .3M255.4 48.6h.2M255.6 48.6l.4 .3M255.9 49.9h.1M256 50.5h-1.7l.4 .4M256 49v.3M70.8 139.5h-1.6l.4 .4M91.5 124.1h.4M91.5 124a1.27 1.27 0 0 0 .2 1.7l.1-.1a1.37 1.37 0 0 0 .1-1.6"/>
<path d="M92.7 124.3l.3-.3v1.7M93.6 125.6v.1M94.5 123.9l-.4 .3M94.5 124a.36 .36 0 0 1 .3 .5M94.9 124.6l-.7 1.1h.7M95.5 124.3l.3-.3v1.7M140.9 131v-.4a.36 .36 0 0 1 .4-.3 .36 .36 0 0 1 .3 .3 .48 .48 0 0 1 .5-.3 .48 .48 0 0 1 .5 .3v.4M141 131.7v.4M141 127.6v.4M141 132.1a1.59 1.59 0 0 0 1.5 0M141 131.7a1.17 1.17 0 0 1 1.6 .2l-.1 .2M141 127.6a1.17 1.17 0 0 1 1.6 .2l-.1 .1a1.26 1.26 0 0 1-1.5 .1"/>
<path d="M141.7 130.7v.1M142.5 129.7h.1M142.6 128.7h-1.7l.4 .4M200.6 130.5a.36 .36 0 0 1 .3-.4 .36 .36 0 0 1 .4 .4M200.6 130.5v.4M200.6 134.8a1.59 1.59 0 0 0 1.5 0M200.6 134.4a1.59 1.59 0 0 1 1.5 0M200.7 134.4v.4M201.1 133a.37 .37 0 0 0-.5 .1 .37 .37 0 0 0 .3 .5M201.3 130.5v.2M201.9 130.1l.3 .4M201.9 130.1a.41 .41 0 0 0-.6 .4"/>
<path d="M202.2 134.4v.4M202.2 132.3h.1M202.3 132.9v.8l-1.1-.7M202.3 131.4h-1.7l.3 .4M202.3 130.5v.4M205.6 130.5v.4M205.6 134.8a1.59 1.59 0 0 0 1.5 0M205.6 134.4a1.59 1.59 0 0 1 1.5 0M205.7 134.4v.4M206.1 133a.37 .37 0 0 0-.5 .1 .37 .37 0 0 0 .2 .5M206.3 130.5v.2M206.7 130.1l-.4 .4a.36 .36 0 0 0-.4-.4 .36 .36 0 0 0-.3 .4"/>
<path d="M206.7 130.1h.2M206.8 130.1l.4 .4M207.2 134.4v.4M207.2 132.3h.1M207.2 132.9v.8l-1.1-.7M207.2 131.4h-1.6l.3 .4M207.2 130.5v.4M210.6 130.5a.36 .36 0 0 1 .3-.4 .36 .36 0 0 1 .4 .4M210.6 130.5v.4M210.6 134.8a1.59 1.59 0 0 0 1.5 0M210.6 134.4a1.59 1.59 0 0 1 1.5 0M210.6 134.4v.4"/>
<path d="M211.1 133a.38 .38 0 0 0-.5 .1 .38 .38 0 0 0 .2 .5M211.3 130.5v.2M211.7 130.1l-.4 .4M211.7 130.1l.3 .1 .2 .3M212.2 134.4v.4M212.2 132.3h.1M212.2 132.9v.8l-1.1-.7M212.2 131.4h-1.6l.3 .4M212.2 130.5v.4M69.3 142.4v.4M69.3 142.4a1.46 1.46 0 0 1 1.4 0M69.8 141l-.5 .2v.3l.2 .2"/>
<path d="M70.7 142.4v.4a1.46 1.46 0 0 1-1.4 0M70.8 141v.7l-1-.6M70.8 140.4l.4 .1M74.3 142.8l-.1-.2a1.08 1.08 0 0 1 1.6 0l-.1 .2M74.3 142.7a1.46 1.46 0 0 0 1.4 0"/>
</g>
<!-- layer: WIREREF -->
<path d="M70.8 131.3l1.5 .5-1.5 .5M71.3 134.3a.36 .36 0 0 0-.5 .1 .36 .36 0 0 0 .2 .5M71.4 135.8h.8M71.7 133.1h.6M71.8 135.5v.7M72 132.9v.8l-1.2-.3M72.3 134.3v.6l-1-.6" fill="none" stroke="#000" stroke-width=".25"/>
<!-- layer: TAGS -->
<g fill="none" stroke="#000" stroke-width=".25">
<path d="M138.3 89l.5-1.4 .4 1.4M138.4 95.4h.4M138.4 88.6h.7M138.8 94.8a.3 .3 0 0 1 .3 .3 .3 .3 0 0 1-.3 .3 .36 .36 0 0 1 .3 .4 .36 .36 0 0 1-.3 .3M138.8 94.8h-.4v1.4h.4M169.9 95h.7M170.3 95v1.3M171.1 95.3l.3-.3v1.3M171.9 96l.3 .3M172.2 95l-.3 .1v.9M172.2 95h.3M172.2 96.3h.3"/>
<path d="M175.5 88.5l.3 .3M175.6 94.9l.3 .2 .1 .7M175.6 94.9h-.4v1.3h.4M175.8 87.5l-.3 .3M175.8 88.9h.3M175.8 87.5h.3M176 95.8l-.4 .4M206.5 94.8h.7M206.9 94.8v1.3M207.7 95.1l.3-.3v1.3M208.4 95.8l.4 .3M208.8 94.8l-.3 .1-.1 .9"/>
<path d="M208.8 94.8h.2M208.8 96.1h.2M213.2 88.2h.4M213.3 95.4h.6M213.8 87.6h-.6v1.3h.6M213.9 94.8h-.6v1.4M250.5 88.6l.4 .4M250.5 88v.6M251 88.3h.3v.7h-.4M251.1 95.8l-.1 .3-.6 .1v-1.4l.7 .2v.8M251.3 87.6l-.6 .1-.2 .3M267.2 81.5h.5"/>
<path d="M268 80.7v1.2M268.3 81.2l.4 .7M268.7 80.7l-.7 .8M269.1 81.9v-1.2l.4 .7 .4-.7v1.2M270.5 80.7l-.3 .2M270.5 80.7l.3 .1v.3M270.7 81.2l-.5 .7h.6M61.8 101.8h.8M63.1 101.4h.7M63.8 100.8h-.7v1.5M64.3 100.8h.9M64.7 100.8v1.5"/>
<path d="M65.7 101l.2-.2a.36 .36 0 0 1 .4 0 .36 .36 0 0 1 0 .5l-.6 1h.7M279.4 106.5a.44 .44 0 0 1 .4-.4 .44 .44 0 0 1 .5 .4M279.4 111.7v.7h1.6v-.7M279.4 107.5v.7h1.6v-.7M279.4 106.5v.4h1.6M279.4 113.8h1.6M279.4 112.9h1.6M279.4 109.1h1.6M279.4 108.7v.9M280.1 107.7v.5M280.1 111.9v.5M280.1 112.9v.9"/>
<path d="M280.3 106.5v.4M280.6 110.3v.7M281 110.1l-1.6 .5 1.6 .6M281 106.1l-.7 .3"/>
</g>
<!-- layer: LINK -->
<g fill="none" stroke="#000" stroke-width=".25">
<path d="M31.4 8.7v1.2M31.4 10.6v1.2M31.4 13.7v1.2M31.4 15.6v1.2M79.9 7.7v1.6M79.9 10.1v1.6M79.9 12.7v1.6M79.9 15.1v1.6M112.3 38.1h1.1M114.2 38.1h1.1M117.2 38.1h1.2M119.2 38.1h1.1"/>
<path d="M149.5 38.1h1.2M151.5 38.1h1.2M154.5 38.1h1.2M156.5 38.1h1.1M186.9 38.1h1.2M188.8 38.1h1.2M191.9 38.1h1.2M193.8 38.1h1.2M224.3 38.1h1.2M226.2 38.1h1.2M229.2 38.1h1.2M231.2 38.1h1.2"/>
<path d="M273.3 82.4h.9M274.9 82.4h.9M277 82.4h2.2"/>
</g>
<!-- layer: 0 -->
<g fill="#000" stroke="#000" stroke-width=".21">
<path d="M184.6 94l2.2-.8v1.5zM197.3 93.2l2.2 .8-2.2 .7zM181.6 154.8l2.3-.8v1.5zM200.5 154l2.3 .8-2.3 .7z"/>
<path d="M31 84.9h.2zM30.8 84.9h.4z"/>
<path d="M30.8 84.9h.5zM30.8 84.9h.5z"/>
<path d="M30.8 86.1h.4zM30.8 86.1h.3z"/>
<path d="M30.8 84.9l.6 .1zM30.6 85h.8z"/>
<path d="M30.8 86.1h.5zM30.8 86.1h.4z"/>
<path d="M30.6 85l.9 .1zM30.6 85.1h.9z"/>
<path d="M30.6 86h.8zM30.6 86l.7 .1z"/>
<path d="M30.6 85.1l1 .1-.1-.1zM30.6 85.1l1 .1h-1.1z"/>
<path d="M30.6 85.9h.9zM30.6 85.9l.8 .1z"/>
<path d="M30.5 85.2l1.1 .1zM30.4 85.3h1.2z"/>
<path d="M30.5 85.8h1.1zM30.5 85.8l1 .1z"/>
<path d="M30.4 85.3l1.3 .1-.1-.1zM30.4 85.3l1.3 .1h-1.3z"/>
<path d="M30.4 85.7h1.2zM30.4 85.7l1.2 .1z"/>
<path d="M30.4 85.4l1.3 .1zM30.4 85.4l1.3 .1z"/>
<path d="M30.4 85.5l1.3 .1v-.1zM30.4 85.5l1.3 .1h-1.3z"/>
<path d="M30.4 85.6l1.2 .1 .1-.1zM30.4 85.6l1.2 .1h-1.2z"/>
</g>
<g fill="#000">
<path d="M23.4 79.3l.4-.2a.24 .24 0 0 1 .3 .1 .24 .24 0 0 1 0 .3l-.2-.2a.25 .25 0 0 0-.3-.1 .25 .25 0 0 0-.1 .3 .25 .25 0 0 0 .3 .1l.4 .3a.47 .47 0 0 1-.4 .5 .47 .47 0 0 1-.5-.4l.4 .3 .4-.2-.1-.2-.6-.3zM25.9 79.3l.2-.2 .7 .2 .1 .2-.7-.2-.2 .2v.5l.1 .2 .3 .1 .3-.4 .2 .1-.2 .4h-.5l-.3-.2zM29.3 79.1h1v.2h-.4v1.1h-.2v-1.1h-.4zM19.5 79.1h.1l.7 1v-1h.1v1.3h-.1l-.7-1v1h-.1zM20.7 79.1h.9v.2h-.7v.4h.7v.1h-.7v.4h.7v.2h-.9zM21.9 79.1h.1v1.1h.6v.2h-.7zM27.1 79.1h.1v.7l.7-.7h.2l-.5 .5 .5 .8h-.2l-.4-.6-.3 .1v.5h-.1zM28.3 79.1h.9v.2h-.8v.4h.7v.1h-.7v.4h.8v.2h-.9zM33.3 121.1h.2v1.1h.6v.2h-.8zM34.3 121.1h.9v.2h-.8v.3h.7v.2h-.7v.4h.8v.2h-.9zM37.2 121.1h.1v1.1h.7v.2h-.8zM38.2 121.1h.1v1.3h-.1z"/>
<path d="M38.7 121.3l.3-.2h.5l.2 .3-.6-.2-.3 .2v.5l.1 .2 .4 .1 .3-.1v-.3h-.4v-.1h.5v.5l-.3 .2-.6-.1-.2-.4zM40 121.1h.2v.5h.6v-.5h.2v1.3h-.2v-.6h-.6v.6h-.2zM41.1 121.1h1v.2h-.4v1.1h-.1v-1.1h-.5z"/>
<path d="M17.1 79.1h.7l.3 .2-.2 .5-.6 .1v.5h-.2zM17.3 79.3v.4h.3a.22 .22 0 0 0 .3-.2 .22 .22 0 0 0-.3-.2z"/>
<path d="M24.4 79.8a.65 .65 0 0 1 1.3 0 .65 .65 0 0 1-1.3 0zM24.5 79.8a.5 .5 0 0 0 1 0 .5 .5 0 0 0-1 0z"/>
<path d="M18.6 79.1h.2l.5 1.3h-.2l-.1-.4h-.6l-.1 .4h-.2zM18.7 79.3l-.2 .6h.4z"/>
<path d="M35.5 121.1h.6l.3 .2 .1 .6-.2 .4-.8 .1zM35.6 121.3v.9l.5-.1 .2-.2v-.5l-.2-.1z"/>
</g>
<g font-size="6.6">
<text x="139.3" y="43">10A</text>
<text x="176.7" y="43">10A</text>
<text x="214.1" y="43">10A</text>
</g>
<g font-size="6.2">
<text x="34.6" y="8.5">F0</text>
<text x="76.2" y="97.7" transform="rotate(-90 76.2 97.7)">0V</text>
<text x="79.4" y="139.7" transform="rotate(-90 79.4 139.7)">0V</text>
</g>
<g font-size="5.7">
<text x="237.1" y="55">S2</text>
<text x="279" y="202.5">01</text>
</g>
<text font-size="5.3" x="241.7" y="62.8" transform="rotate(-90 241.7 62.8)">S1</text>
<g font-size="4.9">
<text x="38.8" y="7.8">25A</text>
<text x="104.4" y="38.8">F6</text>
<text x="141.8" y="38.8">F7</text>
<text x="179.2" y="38.8">F8</text>
<text x="216.3" y="38.8">F9</text>
<text x="254" y="38.8">F3</text>
<text x="266.7" y="38.8">F5</text>
<text x="275.9" y="38.8">F4</text>
<text x="33.2" y="42.7">6A</text>
<text x="48.7" y="42.7">6A</text>
<text x="254" y="42.3">6A</text>
<text x="284" y="49.7">FT1</text>
<text x="255.4" y="62.4" transform="rotate(-90 255.4 62.4)">24V</text>
<text x="159.5" y="70.9">K5</text>
<text x="202.1" y="70.2">Y3</text>
<text x="200" y="92.8">KF3</text>
<text x="197.9" y="104.8">COM</text>
<text x="208.8" y="104.8" transform="rotate(-90 208.8 104.8)">D1</text>
<text x="209.2" y="104.8">D2</text>
<text x="63.1" y="110.4">5A</text>
<text x="80.1" y="125.2">+24V</text>
<text x="142.2" y="123.8" transform="rotate(-90 142.2 123.8)">24V</text>
<text x="267.4" y="124.9">M5</text>
<text x="275.5" y="120.7" transform="rotate(-90 275.5 120.7)">1~</text>
<text x="283.3" y="125.2">FAN</text>
<text x="152.4" y="148.2">M2</text>
<text x="189.8" y="148.5">M3</text>
<text x="226.8" y="148.5">M4</text>
</g>
<g font-size="4.4">
<text x="115.4" y="3.9">10</text>
<text x="240.6" y="3.9">20</text>
<text x="74.4" y="6.7">KM1</text>
<text x="33.9" y="38.8">F1</text>
<text x="48.7" y="38.8">F2</text>
<text x="284.7" y="53.3">5A</text>
<text x="166.2" y="59.6">K4</text>
<text x="203.9" y="60">Y4</text>
<text x="128.8" y="62.4">K6</text>
<text x="239.9" y="70.2">K3</text>
<text x="49.4" y="82.9">K1</text>
<text x="56.1" y="82.2">POWER</text>
<text x="73" y="79.4" transform="rotate(-90 73 79.4)">PE</text>
<text x="169" y="90">T1A</text>
<text x="256.1" y="85.4">K2</text>
<text x="125.2" y="92.8">KF1</text>
<text x="131.9" y="90.3">T1A</text>
<text x="161.9" y="92.8">KF2</text>
<text x="236.7" y="92.8">KF4</text>
<text x="243.4" y="90.3">T1A</text>
<text x="70.6" y="98.1" transform="rotate(-90 70.6 98.1)">+24V</text>
<text x="131.2" y="97.4">T1C</text>
<text x="243.1" y="97.4">T1C</text>
<text x="47.3" y="115.4">KM1</text>
<text x="251.2" y="117.5">KM2</text>
<text x="291.4" y="120.7" transform="rotate(-90 291.4 120.7)">1~</text>
<text x="201.8" y="126.3" transform="rotate(-90 201.8 126.3)">C1</text>
<text x="206.7" y="126.3" transform="rotate(-90 206.7 126.3)">D1</text>
<text x="211.7" y="126.3" transform="rotate(-90 211.7 126.3)">D2</text>
<text x="263.9" y="128.4">WATER</text>
<text x="265.6" y="131.9">PUMP</text>
<text x="114.3" y="143.6">3~</text>
<text x="151.7" y="143.6">3~</text>
<text x="189.1" y="143.6">3~</text>
<text x="226.5" y="143.6">3~</text>
<text x="115.4" y="148.5">M1</text>
<text x="115.4" y="209.9">10</text>
<text x="240.6" y="209.9">20</text>
</g>
<g font-size="4">
<text x="206.7" y="90">T1A</text>
<text x="169.3" y="209.9" transform="rotate(-90 169.3 209.9)">14</text>
<text x="190.9" y="209.9">16</text>
<text x="231.4" y="209.9" transform="rotate(-90 231.4 209.9)">19</text>
<text x="269.2" y="209.9" transform="rotate(-90 269.2 209.9)">22</text>
<text x="281.5" y="209.9" transform="rotate(-90 281.5 209.9)">23</text>
<text x="290.7" y="209.9">24</text>
</g>
<g font-size="3.9">
<text x="90" y="88.9">+</text>
<text x="100.1" y="88.6">-</text>
</g>
<g font-size="3.5">
<text x="66.3" y="3.5">6</text>
<text x="103.4" y="3.5">9</text>
<text x="128.4" y="3.5">11</text>
<text x="141.1" y="3.5">12</text>
<text x="153.8" y="3.5">13</text>
<text x="166.2" y="3.5">14</text>
<text x="181.3" y="3.5" transform="rotate(-90 181.3 3.5)">15</text>
<text x="190.9" y="3.5">16</text>
<text x="206.4" y="3.5" transform="rotate(-90 206.4 3.5)">17</text>
<text x="215.9" y="3.5">18</text>
<text x="228.2" y="3.5">19</text>
<text x="256.5" y="3.5" transform="rotate(-90 256.5 3.5)">21</text>
<text x="266" y="3.5">22</text>
<text x="278.3" y="3.5">23</text>
<text x="290.7" y="3.5">24</text>
<text x=".7" y="25.4">B</text>
<text x=".7" y="37.7">C</text>
<text x=".7" y="50.4">D</text>
<text x="293.9" y="50.4">D</text>
<text x="64.6" y="79.4">L</text>
<text x="74.4" y="79.4">N</text>
<text x=".7" y="87.8">G</text>
<text x="293.9" y="87.8">G</text>
<text x=".7" y="100.2">H</text>
<text x="293.9" y="100.2">H</text>
<text x=".7" y="125.2">K</text>
<text x="293.9" y="125.2">K</text>
<text x=".7" y="150.3">M</text>
<text x="293.9" y="150.3">M</text>
<text x=".7" y="162.6">N</text>
<text x="293.9" y="162.6">N</text>
<text x=".7" y="187.7">Q</text>
<text x="293.9" y="187.7">Q</text>
<text x="131.2" y="209.9" transform="rotate(-90 131.2 209.9)">11</text>
<text x="143.9" y="209.9" transform="rotate(-90 143.9 209.9)">12</text>
<text x="156.6" y="209.9" transform="rotate(-90 156.6 209.9)">13</text>
<text x="181.3" y="209.9" transform="rotate(-90 181.3 209.9)">15</text>
<text x="206.4" y="209.9" transform="rotate(-90 206.4 209.9)">17</text>
<text x="218.7" y="209.9" transform="rotate(-90 218.7 209.9)">18</text>
<text x="256.5" y="209.9" transform="rotate(-90 256.5 209.9)">21</text>
<text x="262.1" y="208.5" transform="rotate(-90 262.1 208.5)">By</text>
</g>
<g font-size="2.8">
<text x="109.7" y="88.4">INVERTER 1</text>
<text x="147.5" y="88.4">INVERTER 2</text>
<text x="184.9" y="88.3">INVERTER</text>
<text x="109.8" y="91.6">FOLARD</text>
<text x="151.6" y="91.8">CAKE</text>
<text x="190.6" y="91.3">3</text>
<text x="222.2" y="92.7">INVERTER</text>
<text x="224" y="95.9">KATS</text>
<text x="227.1" y="98.9">4</text>
</g>
<g font-size="1.7">
<text x="134.9" y="83.7">D1</text>
<text x="173.7" y="83.5">D1</text>
<text x="205.4" y="83.8">D1</text>
<text x="211.4" y="83.8">D2</text>
<text x="242.2" y="83.8">D1</text>
<text x="247.3" y="83.8">D2</text>
</g>
<g font-size="1.4">
<text x="125" y="83.7">GND</text>
<text x="163.2" y="83.3">GND</text>
<text x="199.1" y="83.8">GND</text>
<text x="237.1" y="83.7">GND</text>
</g>
</svg>
